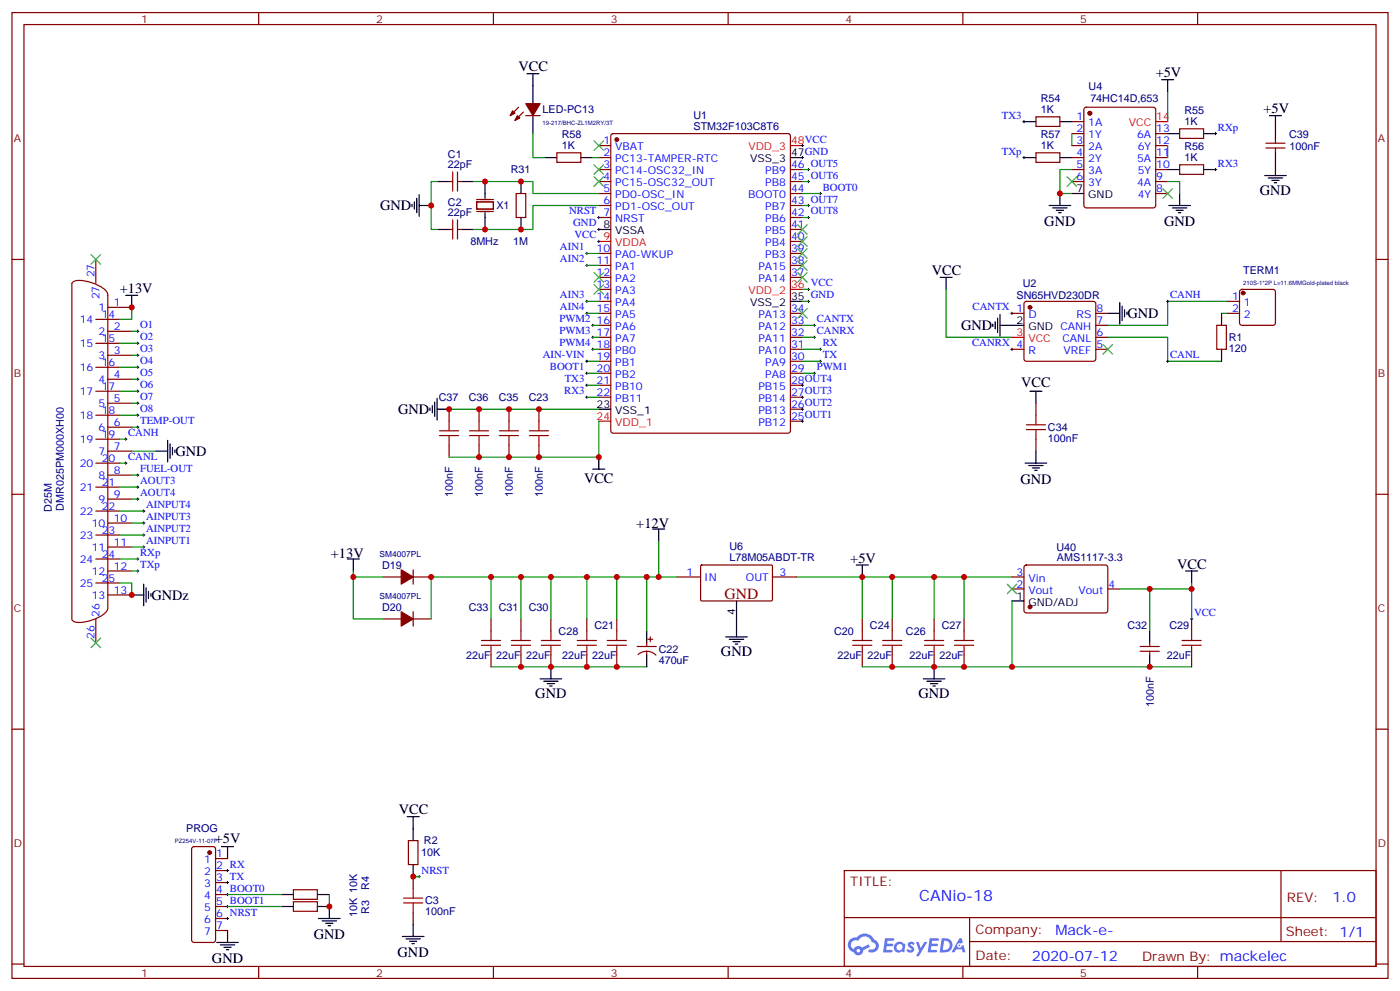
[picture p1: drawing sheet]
<svg xmlns="http://www.w3.org/2000/svg" width="412mm" height="292mm" viewBox="0 0 412 292" stroke-linecap="round" stroke-linejoin="round" font-family="sans-serif">
<g fill="none" stroke="#870000" stroke-width=".35">
<path d="M3.5 3.7h405.4v284.3h-405.4zM7.1 7.2h398.2v277.3h-398.2zM76.2 3.7v3.5M145.3 3.7v3.5M214.5 3.7v3.5M283.6 3.7v3.5M352.8 3.7v3.5M3.5 76.4h3.6M405.3 76.4h3.6M3.5 145.5h3.6M405.3 145.5h3.6M3.5 214.7h3.6"/>
<path d="M405.3 214.7h3.6M248.7 256.3h156.6v28.2h-156.6zM377.3 256.3v20.9M248.7 270.1h156.5M285.6 277.2h119.6M285.6 270.1v14.2M3.5 283.8h3.6M76.2 284.5v3.5M145.3 284.5v3.5M214.5 284.5v3.5M283.6 284.5v3.5M352.8 284.5v3.5"/>
<path d="M405.3 283.8h3.6"/>
</g>
<g fill="#5487ff">
<path d="M267.7 277.5a1.22 1.22 0 0 1 1.7 .2l-.4 .6a.47 .47 0 0 0-.3-.4 .47 .47 0 0 0-.5 .2l.1 .2a1.14 1.14 0 0 1 .8 1.8 1.14 1.14 0 0 1-1.9 0l-.2-.2 .5-.6 .7 .5a.29 .29 0 0 0 .3-.3 .29 .29 0 0 0-.2-.3 1.04 1.04 0 0 1-.6-1.7z"/>
<path d="M260.7 276.2h2.4l.3 .2-.2 .5-1.8 .1-.1 .8h1.5l.3 .4-.3 .4h-1.6l-.2 1.1h1.7l.2 .3-.2 .3-2.6 .1z"/>
<path d="M273.8 276.2h2.4l.3 .2-.1 .5-1.8 .1-.2 .8h1.6l.3 .4-.4 .4-1.6-.1-.1 1.1 1.7 .1 .2 .3-.2 .3-2.6 .1z"/>
<path d="M282.6 276.2h.7l.3 1.3-.6 .3a.69 .69 0 0 0-1 .3 .69 .69 0 0 0 .4 .9 .69 .69 0 0 0 .9-.6l.5-.2 .6 2.2h-.8l-.2-.9h-1.8l-.5 .9h-.8z"/>
<path d="M269.8 277.3h.8l.6 1.8 1.1-1.8h.9l-2.6 4.2h-.8l.9-1.5z"/>
<path d="M277.4 276.2l-.6 4.2h1.3a2.11 2.11 0 0 0 2.5-2.1 2.11 2.11 0 0 0-2.5-2.1zM278.1 277a1.39 1.39 0 0 1 1.7 1.4 1.39 1.39 0 0 1-1.8 1.2h-.3z"/>
<path d="M263.7 277.8a1.54 1.54 0 0 0-.1 2.2 1.54 1.54 0 0 0 2.2 .1l.6 .3 .3-2.3-.2-.3h-.4a1.49 1.49 0 0 0-2.4 0zM264 278.8a.94 .94 0 0 1 1.8 0 .94 .94 0 0 1-1.8 0z"/>
<path d="M250.4 276.6a2.18 2.18 0 0 0 1.1 3.7 1.44 1.44 0 0 0 1.6 .9 1.44 1.44 0 0 0 1.2-1.4l2-1.1-.5-.7-1.9 1a1.47 1.47 0 0 0-2.4 .4 1.39 1.39 0 0 1-.7-1.9 1.39 1.39 0 0 1 2-.5 2.12 2.12 0 0 1 2.2-1.3 2.12 2.12 0 0 1 1.9 1.7 1.14 1.14 0 0 1 1.1 1.4 1.14 1.14 0 0 1-1.7 .7 .43 .43 0 0 0-.5 .4 .43 .43 0 0 0 .4 .5 1.98 1.98 0 0 0 2.5-1.2 1.98 1.98 0 0 0-1.2-2.6 3.1 3.1 0 0 0-5.3-.6l-.9 .1zM252.3 279.9a.55 .55 0 0 1 1.1 0 .55 .55 0 0 1-1.1 0z"/>
<circle cx="282.6" cy="278.3" r=".26"/>
</g>
<g fill="none" stroke="#870000" stroke-width=".35">
<path d="M152.8 31.6l-2.5 2.4M154.2 33l-2.5 2.5M154.9 34h4.2M180.2 39.5l.4-.2h51.5l.7 .5v87l-.4 .7h-51.8l-.6-.4-.1-87.1zM305.2 34.4h7v2.8h-7zM315.7 35.8h3.6M315.7 39.3h3.6M319.5 31.8l.5-.2h19.7l.5 .2 .2 .5v28.2l-.2 .5-.5 .2h-19.7l-.5-.2-.2-.5v-28.2zM340.4 39.3h3.6M347.5 37.9h7v2.8h-7zM132.3 53.4h1M133.3 50.6v5.7"/>
<path d="M134.8 53.4h1M134.8 50.6v5.7M140.4 59.4h4.9v2.2h-4.9zM140.4 58.7h4.9M152 57h2.9v7h-2.9zM164 45h7.1v2.8h-7.1zM176.4 42.9h3.5M176.4 46.4h3.5M176.4 49.9h3.5M176.4 53.4h3.5M176.4 57h3.5M232.8 49.9h3.6"/>
<path d="M232.8 53.4h3.6M232.8 57h3.6M305.2 45h7v2.8h-7zM315.7 42.9h3.6M315.7 46.4h3.6M315.7 49.9h3.6M315.7 53.4h3.6M340.4 42.9h3.6M340.4 46.4h3.6M340.4 49.9h3.6M340.4 53.4h3.6M340.4 57h3.6"/>
<path d="M347.5 48.5h7v2.8h-7zM372.9 43.6h5.6M372.9 42.2h5.6M375.7 41.1v1.1M375.7 43.6v1M28.2 76.4v7M132.3 67.6h1M133.3 64.7v5.7M134.8 67.6h1M134.8 64.7v5.7M140.4 62.3h4.9M176.4 60.5h3.5"/>
<path d="M176.4 64h3.5M176.4 74.6h3.5M176.4 78.1h3.5M232.8 60.5h3.6M232.8 64h3.6M232.8 74.6h3.6M232.8 78.1h3.6M232.8 71.1h3.6M232.8 67.6h3.6M28.2 94h7.1M31.7 90.5h7.1M31.7 97.5h7.1"/>
<path d="M176.4 81.7h3.5M176.4 85.2h3.5M176.4 88.7h3.5M176.4 92.3h3.5M176.4 95.8h3.5M176.4 99.3h3.5M232.8 81.7h3.6M232.8 92.3h3.6M232.8 95.8h3.6M232.8 99.3h3.6M298.1 92.3h3.5M301.9 88.9l.4-.2h19.8l.5 .2 .2 .5v16.3l-.2 .5-.5 .2h-19.8l-.5-.3-.2-.4v-16.3z"/>
<path d="M322.8 92.3h3.5M322.8 95.8h3.5M322.8 99.3h3.5M358.4 95.8h2.8v7h-2.8zM361.6 88.7h3.5M361.6 92.3h3.5M365.4 85.4l.4-.2h9.2l.5 .2 .2 .5v9.2l-.2 .5-.5 .2h-9.2l-.5-.3-.2-.4v-9.2zM28.2 101.1h7.1M28.2 108.1h7.1M28.2 115.2h7.1M31.7 104.6h7.1M31.7 111.7h7.1"/>
<path d="M31.7 118.7h7.1M176.4 102.8h3.5M176.4 106.4h3.5M176.4 109.9h3.5M176.4 113.4h3.5M176.4 116.9h3.5M232.8 102.8h3.6M232.8 106.4h3.6M232.8 109.9h3.6M232.8 113.4h3.6M232.8 116.9h3.6M298.1 102.8h3.5"/>
<path d="M305.2 118.7v3.5M322.8 102.8h3.5M28.2 122.2h7.1M28.2 129.3h7.1M28.2 136.3h7.1M31.7 125.8h7.1M31.7 132.8h7.1M31.7 139.9h7.1M132.3 120.5v3.5M132.3 131.1v3.5M141.1 120.5v3.5M141.1 131.1v3.5"/>
<path d="M149.9 120.5v3.5M149.9 131.1v3.5M158.7 120.5v3.5M158.7 131.1v3.5M232.8 124h3.6M232.8 120.5h3.6M305.2 129.3v3.5M28.2 143.4h7.1M28.2 150.5h7.1M28.2 157.5h7.1M31.7 146.9h7.1M31.7 154h7.1"/>
<path d="M28.2 164.6h7.1M28.2 171.6h7.1M31.7 178.7v-91.7a3.5 3.5 0 0 0-2.3-2.8 12.3 12.3 0 0 0-7.1-1.6l-.7 .3-.4 .5v98.8M31.7 178.9a3.5 3.5 0 0 1-2.3 2.7 12.3 12.3 0 0 1-7.1 1.6l-.7-.3-.4-.5M31.7 161h7.1M31.7 168.1h7.1M31.7 175.2h7.1M112.9 169.9h5.3M121.7 167.7v4.3M121.7 169.9h5.3M199.3 169.9h7.1M206.4 166.5l.3-.2 20.7 .1 .1 .3v10l-.3 .2h-20.7l-.1-.3z"/>
<path d="M227.5 169.9h7.1M298.1 173.4h3.5M298.1 169.9h3.5M301.9 166.5l.4-.2 23.6 .1 .4 .6v13l-.7 .4h-23.5l-.5-.7v-12.7zM326.3 173.4h3.5M28.2 182.2v7.1M112.9 182.2h5.3M121.7 180.1v4.2M121.7 182.2h5.3M144.6 182.2v3.5M144.6 192.8v3.5M153.5 182.2v3.5"/>
<path d="M153.5 192.8v3.5M162.3 182.2v3.5M162.3 192.8v3.5M172.9 182.2v3.5M172.9 192.8v3.5M181.7 182.2v3.5M181.7 192.8v3.5M187.7 190.3h5.6M188 192.7a3.8 3.8 0 0 1 5.2 .2M190.5 189.3v1M190.5 191.7v1.1M190.9 188.2h1.4"/>
<path d="M191.6 187.5v1.4M254 182.2v3.5M254 192.8v3.5M262.8 182.2v3.5M262.8 192.8v3.5M275.2 182.2v3.5M275.2 192.8v3.5M284 182.2v3.5M284 192.8v3.5M335.8 191.7h5.7M335.8 190.3h5.7M338.7 189.3v1"/>
<path d="M338.7 191.7v1.1M351 182.2v3.5M351 192.8v3.5M56.7 249.4l.4-.2h5.7l.6 .5 .1 27.1-.2 .5-.5 .2h-5.7l-.4-.3-.3-.4v-26.9zM63.5 252.8h3.5M63.5 256.3h3.5M63.5 259.8h3.5M120.3 247.5h2.8v7h-2.8zM121.7 258.1v3.5M63.5 263.3h3.5M63.5 266.9h3.5M63.5 270.4h3.5"/>
<path d="M63.5 273.9h3.5M86.4 265.5h7.1v2.8h-7.1zM86.4 261.9h7.1v2.9h-7.1zM121.7 268.6v3.6"/>
</g>
<g fill="#870000" stroke="#870000" stroke-width=".35">
<path d="M154.9 30.5h4.2l-2.1 3.5z"/>
<path d="M152.4 34l.7 .7-1.4 .8z"/>
<path d="M151 32.6l.7 .7-1.4 .7z"/>
<path d="M118.2 180.1l3.5 2.1-3.5 2.1z"/>
<path d="M118.2 167.7l3.5 2.2-3.5 2.1z"/>
<circle cx="181.7" cy="41.1" r=".53"/>
<circle cx="366.2" cy="86.3" r=".53"/>
<circle cx="303.4" cy="90.5" r=".53"/>
<circle cx="61.7" cy="251" r=".53"/>
<circle cx="321" cy="33.3" r=".53"/>
<circle cx="303.4" cy="178.7" r=".53"/>
</g>
<g fill="none" stroke="#000" stroke-width=".35">
<path d="M155.2 21.7h3.5M157 21.7v8.8M157 34v5.3M301.6 35.8h3.6M312.2 35.8h3.5M342.2 23.5h3.5M344 39.3h3.5M344 23.5v3.5M354.5 39.3h3.6M373.9 34h3.6M375.7 34v7.1M122.1 59.4v2.2"/>
<path d="M122.8 58.4v4.2M123.5 57.3v6.4M128.8 53.4h3.5M135.8 53.4h3.5M142.9 53.4v5M153.5 53.4v3.6M160.5 46.4h3.5M171.1 46.4h3.5M232.8 46.4h3.6M301.6 46.4h3.6M312.2 46.4h3.5M312.2 57v3.5"/>
<path d="M315.7 57h3.6M344 49.9h3.5M347.5 57v3.5M354.5 49.9h3.6M372.5 51.7h6.4M373.6 52.4h4.2M374.6 53.1h2.2M375.4 53.8h.7M375.7 44.6v7.1M121.4 60.1v.8M123.5 60.5h3.5M128.8 67.6h3.5"/>
<path d="M135.8 67.6h3.5M142.9 62.6v5M153.5 64v3.6M176.4 67.6h3.5M309 60.5h6.4M310.1 61.2h4.2M311.1 61.9h2.2M311.9 62.6h.7M344.3 60.5h6.4M345.4 61.2h4.2M346.4 61.9h2.1M347.1 62.6h.7"/>
<path d="M37 87h3.6M38.8 87v3.5M232.8 88.7h3.6M276.9 81.7h3.6M278.7 81.7v3.5M292.5 95.4v.7M293.2 94.7v2.1M293.9 93.7v4.2M294.6 95.8h7M294.6 92.6v6.4M326.3 92.3h3.5M329.8 89.1v6.3"/>
<path d="M330.6 90.1v4.3M331.3 91.2v2.1M332 91.9v.7M359.8 92.3v3.5M127.4 119.4v2.1M128.1 118.4v4.2M128.8 117.3v6.3M303.4 115.2h3.5M305.2 115.2v3.5M359.8 102.8v3.6M45.9 132.8h3.5M49.4 129.6v6.4"/>
<path d="M50.1 130.7v4.2M50.8 131.8v2.1M51.5 132.5v.7M126.6 120.1v.7M128.8 120.5h3.5M174.6 138.1h3.6M176.4 120.5h3.5M176.4 134.6v3.5M302 136.3h6.3M303 137.1h4.3M304.1 137.8h2.1M304.8 138.5h.7"/>
<path d="M305.2 132.8v3.5M192.3 155.8h3.5M194 155.8v3.5M38.8 175.2h3.5M42.3 172v6.3M43 173v4.3M43.7 174.1v2.1M44.4 174.8v.7M102.3 164.6h3.5M104.1 164.6v3.5M217 176.9v10.6M252.2 166.3h3.6"/>
<path d="M254 166.3v3.6M298.1 176.9h3.5M349.2 168.1h3.6M351 168.1v3.5M159.1 199.8h6.4M162.3 196.3v3.5M190.5 185.7v3.6M190.5 192.8v3.5M213.8 187.5h6.3M214.8 188.2h4.3M215.9 188.9h2.1M216.6 189.6h.7"/>
<path d="M272 199.8h6.3M275.2 196.3v3.5M338.7 185.7v3.6M338.7 192.8v3.5M160.2 200.6h4.2M161.2 201.3h2.1M161.9 202h.7M273 200.6h4.3M274.1 201.3h2.1M274.8 202h.7M65.3 249.2h3.5M67 249.2v3.6"/>
<path d="M119.9 240.4h3.6M121.7 240.4v7.1M121.7 254.5v3.6M63.9 277.5h6.3M64.9 278.2h4.2M66 278.9h2.1M66.7 279.6h.7M67 273.9v3.6M82.9 266.9h3.5M82.9 263.3h3.5M93.5 266.9h3.5v3.5M93.5 263.3h3.5"/>
<path d="M93.8 270.4h6.4M94.9 271.1h4.2M96 271.8h2.1M96.7 272.5h.7M118.5 275.7h6.4M119.6 276.4h4.2M120.6 277.1h2.2M121.4 277.8h.7M121.7 272.2v3.5"/>
</g>
<path d="M340.4 35.8h3.6M232.8 42.9h3.6M176.4 71.1h3.5M232.8 85.2h3.6M298.1 99.3h3.5M176.4 124h3.5" fill="none" stroke="#f00" stroke-width=".35"/>
<g fill="none" stroke="#008700" stroke-width=".35">
<path d="M157 39.3v7.1h3.5M315.7 39.3v3.6M344 27v8.8M128.8 53.4h-1.8v14.2h1.8M139.3 53.4h17.7v3.6h19.4M174.6 46.4h1.8M236.4 57h5.3M236.4 49.9h1.7M236.4 53.4h1.7M315.7 49.9h-3.5v7.1h3.5M344 53.4h3.5v3.6M344 42.9v3.5"/>
<path d="M172.9 74.6h3.5M172.9 78.1h3.5M176.4 60.5h-19.4v7.1h-17.7M236.4 60.5h1.7M236.4 64h1.7M38.8 90.5v3.5h-3.5M38.8 97.5h1.8M172.9 92.3h3.5M172.9 88.7h3.5M174.6 99.3h1.8M174.6 95.8h1.8M236.4 99.3h3.5"/>
<path d="M236.4 95.8h3.5M236.4 88.7h1.7M236.4 85.2h1.7M278.7 85.2v14.1h19.4M326.3 99.3h17.7v7.1h15.8M359.8 92.3h1.8M361.6 88.7h-17.6v7.1h-17.7M35.3 101.1h5.3M35.3 108.1h5.3M35.3 115.2h5.3M38.8 104.6h1.8M38.8 111.7h1.8"/>
<path d="M38.8 118.7h1.8M172.9 109.9h3.5M172.9 106.4h3.5M172.9 116.9h3.5M172.9 113.4h3.5M174.6 102.8h1.8M236.4 109.9h3.5M236.4 106.4h5.3M236.4 102.8h5.3M35.3 122.2h5.3M35.3 129.3h1.7M35.3 136.3h1.7"/>
<path d="M38.8 132.8h7.1M38.8 139.9h1.8M38.8 125.8h1.8M132.3 120.5h44.1M176.4 124v10.6h-44.1M35.3 143.4h5.3M35.3 150.5h7M35.3 157.5h7M38.8 146.9h1.8M38.8 154h3.5M194 159.3v10.6h-67v12.3M35.3 171.6h3.5v3.6"/>
<path d="M35.3 164.6h5.3M38.8 161h3.5M38.8 168.1h1.8M104.1 168.1v1.8h8.8M104.1 169.9v12.3h8.8M144.6 169.9v12.3M153.5 169.9v12.3M162.3 169.9v12.3M172.9 169.9v12.3M181.7 169.9v12.3M190.5 169.9v15.8M194 169.9h5.3"/>
<path d="M234.6 169.9h40.6M254 169.9v12.3M262.8 169.9v12.3M284 169.9v12.3M298.1 176.9v19.4h-44.1M298.1 169.9h-22.9v12.3M329.8 173.4h21.2M338.7 173.4v12.3M351 171.6v10.6M144.6 196.3h45.9M298.1 196.3h52.9M121.7 258.1h1.8"/>
<path d="M67 263.3h15.9M67 266.9h15.9M97 263.3v3.6"/>
</g>
<g fill="none" stroke="#000" stroke-width=".29">
<path d="M301.3 35.8h.7M301.6 35.5v.7M357.7 39.3h.7M358.1 39v.7M236 46.4h.7M236 42.9h.7M236.4 42.5v.7M236.4 46v.7M237.8 53.4h.7M237.8 49.9h.7M238.1 49.6v.7M238.1 53.1v.7"/>
<path d="M241.3 57h.7M241.7 56.6v.7M301.3 46.4h.7M301.6 46v.7M357.7 49.9h.7M358.1 49.6v.7M172.5 74.6h.7M172.5 78.1h.7M172.9 74.3v.7M172.9 77.8v.7M176 64h.7M176 67.6h.7"/>
<path d="M176 71.1h.7M176.4 63.7v.7M176.4 67.2v.7M176.4 70.7v.7M237.8 64h.7M237.8 60.5h.7M238.1 60.1v.8M238.1 63.7v.7M40.2 97.5h.7M40.6 97.2v.7M172.5 92.3h.7M172.5 88.7h.7"/>
<path d="M172.9 88.4v.7M172.9 91.9v.7M174.3 99.3h.7M174.3 95.8h.7M174.6 95.4v.7M174.6 99v.7M237.8 88.7h.7M237.8 85.2h.7M238.1 84.8v.7M238.1 88.4v.7M239.5 99.3h.7M239.5 95.8h.7"/>
<path d="M239.9 95.4v.7M239.9 99v.7M297.7 92.3h.7M298.1 91.9v.7M343.6 88.7h.7M344 88.4v.7M40.2 101.1h.7M40.2 104.6h.7M40.2 108.1h.7M40.2 111.7h.7M40.2 115.2h.7M40.2 118.7h.7"/>
<path d="M40.6 100.7v.7M40.6 104.2v.8M40.6 107.8v.7M40.6 111.3v.7M40.6 114.8v.7M40.6 118.4v.7M172.5 109.9h.7M172.5 106.4h.7M172.5 116.9h.7M172.5 113.4h.7M172.9 106v.7M172.9 109.5v.7"/>
<path d="M172.9 113.1v.7M172.9 116.6v.7M174.3 102.8h.7M174.6 102.5v.7M236 116.9h.7M236 113.4h.7M236.4 113.1v.7M236.4 116.6v.7M239.5 109.9h.7M239.9 109.5v.7M241.3 102.8h.7M241.3 106.4h.7"/>
<path d="M241.7 102.5v.7M241.7 106v.7M297.7 102.8h.7M298.1 102.5v.7M343.6 106.4h.7M344 106v.7M36.7 129.3h.7M36.7 136.3h.7M37 128.9v.7M37 136v.7M40.2 122.2h.7M40.2 125.8h.7"/>
<path d="M40.2 139.9h.7M40.6 121.9v.7M40.6 125.4v.7M40.6 139.5v.7M236 124h.7M236 120.5h.7M236.4 120.1v.7M236.4 123.6v.8M40.2 143.4h.7M40.2 146.9h.7M40.6 143.1v.7M40.6 146.6v.7"/>
<path d="M42 150.5h.7M42 154h.7M42 157.5h.7M42.3 150.1v.7M42.3 153.6v.7M42.3 157.2v.7M40.2 164.6h.7M40.2 168.1h.7M40.6 164.2v.7M40.6 167.7v.8M42 161h.7M42.3 160.7v.7"/>
<path d="M350.7 182.2h.7M351 181.9v.7M66.7 256.3h.7M66.7 259.8h.7M67 255.9v.7M67 259.5v.7M123.1 258.1h.7M123.5 257.7v.7M66.7 263.3h.7M66.7 266.9h.7M66.7 270.4h.7M67 263v.7"/>
<path d="M67 266.5v.7M67 270.1v.7"/>
</g>
<g fill="none" stroke="#3c3" stroke-width=".35">
<path d="M175 41.5l2.8 2.8M175 48.5l2.8 2.8M175 52l2.8 2.9M177.8 41.5l-2.8 2.8M177.8 48.5l-2.8 2.8M177.8 52l-2.8 2.9M314.3 52l2.8 2.9M317.1 52l-2.8 2.9M342.5 55.6l2.9 2.8M345.4 55.6l-2.9 2.8M26.8 75l2.8 2.8M29.6 75l-2.8 2.8"/>
<path d="M234.9 66.1l2.9 2.9M234.9 69.7l2.9 2.8M234.9 73.2l2.9 2.8M234.9 76.7l2.9 2.9M237.8 66.1l-2.9 2.9M237.8 69.7l-2.9 2.8M237.8 73.2l-2.9 2.8M237.8 76.7l-2.9 2.9M175 80.3l2.8 2.8M175 83.8l2.8 2.8M177.8 80.3l-2.8 2.8M177.8 83.8l-2.8 2.8"/>
<path d="M234.9 80.3l2.9 2.8M234.9 90.8l2.9 2.9M237.8 80.3l-2.9 2.8M237.8 90.8l-2.9 2.9M324.9 101.4l2.8 2.8M327.7 101.4l-2.8 2.8M296.7 172l2.8 2.8M299.5 172l-2.8 2.8M26.8 187.9l2.8 2.8M29.6 187.9l-2.8 2.8"/>
</g>
<g fill="none" stroke="#a10000" stroke-width=".35">
<path d="M129.5 128.2h5.6M129.5 126.8h5.6M132.3 124v2.8M132.3 128.2v2.9M138.3 128.2h5.6M138.3 126.8h5.6M141.1 124v2.8M141.1 128.2v2.9M147.1 128.2h5.7M147.1 126.8h5.7M149.9 124v2.8M149.9 128.2v2.9"/>
<path d="M155.9 128.2h5.7M155.9 126.8h5.7M158.7 124v2.8M158.7 128.2v2.9M302.3 126.5h5.7M302.3 125.1h5.7M305.2 122.2v2.9M305.2 126.5v2.8M141.8 190h5.7M141.8 188.6h5.7M144.6 185.7v2.9M144.6 190v2.8"/>
<path d="M150.6 190h5.7M150.6 188.6h5.7M153.5 185.7v2.9M153.5 190v2.8M159.5 190h5.6M159.5 188.6h5.6M162.3 185.7v2.9M162.3 190v2.8M170 190h5.7M170 188.6h5.7M172.9 185.7v2.9M172.9 190v2.8"/>
<path d="M178.9 190h5.6M178.9 188.6h5.6M181.7 185.7v2.9M181.7 190v2.8M251.2 190h5.6M251.2 188.6h5.6M254 185.7v2.9M254 190v2.8M260 190h5.6M260 188.6h5.6M262.8 185.7v2.9M262.8 190v2.8"/>
<path d="M272.3 190h5.7M272.3 188.6h5.7M275.2 185.7v2.9M275.2 190v2.8M281.2 190h5.6M281.2 188.6h5.6M284 185.7v2.9M284 190v2.8M348.2 190h5.6M348.2 188.6h5.6M351 185.7v2.9M351 190v2.8"/>
<path d="M118.9 265.8h5.6M118.9 264.4h5.6M121.7 261.6v2.8M121.7 265.8v2.8"/>
</g>
<g fill="#c00">
<circle cx="153.5" cy="53.4" r=".88"/>
<circle cx="153.5" cy="67.6" r=".88"/>
<circle cx="338.7" cy="173.4" r=".88"/>
<circle cx="132.3" cy="120.5" r=".88"/>
<circle cx="158.8" cy="120.5" r=".88"/>
<circle cx="149.9" cy="120.5" r=".88"/>
<circle cx="141.1" cy="120.5" r=".88"/>
<circle cx="194" cy="169.9" r=".88"/>
<circle cx="262.8" cy="196.3" r=".88"/>
<circle cx="275.2" cy="169.9" r=".88"/>
<circle cx="162.3" cy="169.9" r=".88"/>
<circle cx="144.6" cy="169.9" r=".88"/>
<circle cx="104.1" cy="169.9" r=".88"/>
<circle cx="127" cy="169.9" r=".88"/>
<circle cx="172.9" cy="169.9" r=".88"/>
<circle cx="181.7" cy="169.9" r=".88"/>
<circle cx="190.5" cy="169.9" r=".88"/>
<circle cx="298.1" cy="196.3" r=".88"/>
<circle cx="284" cy="169.9" r=".88"/>
<circle cx="254" cy="169.9" r=".88"/>
<circle cx="181.7" cy="196.3" r=".88"/>
<circle cx="172.9" cy="196.3" r=".88"/>
<circle cx="262.8" cy="169.9" r=".88"/>
<circle cx="284" cy="196.3" r=".88"/>
<circle cx="275.2" cy="196.3" r=".88"/>
<circle cx="338.7" cy="196.3" r=".88"/>
<circle cx="38.8" cy="175.2" r=".88"/>
<circle cx="142.9" cy="67.6" r=".88"/>
<circle cx="127" cy="60.5" r=".88"/>
<circle cx="142.9" cy="53.4" r=".88"/>
<circle cx="121.7" cy="258.1" r=".88"/>
<circle cx="97" cy="266.9" r=".88"/>
<circle cx="38.8" cy="90.5" r=".88"/>
<circle cx="312.2" cy="57" r=".88"/>
<circle cx="162.3" cy="196.3" r=".88"/>
<circle cx="153.5" cy="196.3" r=".88"/>
<circle cx="153.5" cy="169.9" r=".88"/>
<circle cx="141.1" cy="134.6" r=".88"/>
<circle cx="149.9" cy="134.6" r=".88"/>
<circle cx="158.8" cy="134.6" r=".88"/>
<circle cx="176.4" cy="134.6" r=".88"/>
<circle cx="351" cy="173.4" r=".88"/>
</g>
<text font-size="4.6" fill="#800" x="213.4" y="176.2">GND</text>
<text font-size="4.6" fill="#00f" x="270.8" y="265.3">CANio-18</text>
<g font-size="4.2">
<text x="152.8" y="21">VCC</text>
<text x="340.4" y="22.8">+5V</text>
<text x="372.2" y="33.3">+5V</text>
<text x="371.1" y="57.3">GND</text>
<text x="112" y="61.9">GND</text>
<text x="307.6" y="66.6">GND</text>
<text x="342.9" y="66.6">GND</text>
<text x="274.5" y="81">VCC</text>
<text x="35.3" y="86.3">+13V</text>
<text x="332.1" y="93.7">GND</text>
<text x="283.1" y="97.2">GND</text>
<text x="300.8" y="114">VCC</text>
<text x="117.3" y="121.9">GND</text>
<text x="51.7" y="134.2">GND</text>
<text x="172" y="142.1">VCC</text>
<text x="300.6" y="142.4">GND</text>
<text x="187.4" y="155.4">+12V</text>
<text x="97.5" y="164.2">+13V</text>
<text x="250.5" y="165.6">+5V</text>
<text x="346.8" y="167.4">VCC</text>
<text x="44.6" y="176.5">GNDz</text>
<text x="212.4" y="193.1">GND</text>
<text x="157.7" y="205.5">GND</text>
<text x="270.6" y="205.5">GND</text>
<text x="117.5" y="239.7">VCC</text>
<text x="63.2" y="248.1">+5V</text>
<text x="92.4" y="276.5">GND</text>
<text x="117.1" y="281.8">GND</text>
<text x="62.4" y="283.5">GND</text>
</g>
<g font-size="4.2" fill="#00f">
<text x="392.5" y="265.6">1.0</text>
<text x="310.9" y="275.1">Mack-e-</text>
<text x="304" y="282.9">2020-07-12</text>
</g>
<g font-size="3.9" fill="#800">
<text x="250.5" y="260.9">TITLE:</text>
<text x="379.1" y="265.6">REV:</text>
<text x="287.4" y="275.1">Company:</text>
<text x="378.7" y="275.7">Sheet: 1/1</text>
<text x="287.4" y="282.8">Date:</text>
<text x="336.4" y="282.8">Drawn By: mackelec</text>
</g>
<g font-size="3.2" fill="#800">
<text x="41.6" y="6.7">1</text>
<text x="110.8" y="6.7">2</text>
<text x="179.9" y="6.7">3</text>
<text x="249.1" y="6.7">4</text>
<text x="318.2" y="6.7">5</text>
<text x="4.1" y="41.8">A</text>
<text x="405.9" y="41.8">A</text>
<text x="4.1" y="110.9">B</text>
<text x="405.9" y="110.9">B</text>
<text x="4.1" y="180.1">C</text>
<text x="405.9" y="180.1">C</text>
<text x="4.1" y="249.2">D</text>
<text x="405.9" y="249.2">D</text>
<text x="41.6" y="287.5">1</text>
<text x="110.8" y="287.5">2</text>
<text x="179.9" y="287.5">3</text>
<text x="249.1" y="287.5">4</text>
<text x="318.2" y="287.5">5</text>
</g>
<g font-size="3.2" fill="#000080">
<text x="320.7" y="26.4">U4</text>
<text x="321.2" y="29.9">74HC14D,653</text>
<text x="159.8" y="33.3">LED-PC13</text>
<text x="204.3" y="35.1">U1</text>
<text x="306.6" y="33.3">1K</text>
<text x="306.6" y="30.2">R54</text>
<text x="348.9" y="33.7">R55</text>
<text x="165.5" y="40.7">R58</text>
<text x="204.3" y="38.3">STM32F103C8T6</text>
<text x="306.6" y="40.7">R57</text>
<text x="348.9" y="36.9">1K</text>
<text x="379.7" y="40.5">C39</text>
<text x="131.9" y="46.4">C1</text>
<text x="165.5" y="43.9">1K</text>
<text x="306.6" y="43.9">1K</text>
<text x="348.9" y="47.4">1K</text>
<text x="348.9" y="44.3">R56</text>
<text x="379.9" y="44">100nF</text>
<text x="131.9" y="49.6">22pF</text>
<text x="150.4" y="51.1">R31</text>
<text x="131.9" y="63.7">22pF</text>
<text x="131.9" y="60.5">C2</text>
<text x="146.2" y="61.6">X1</text>
<text x="138.5" y="72.3">8MHz</text>
<text x="151.2" y="72.2">1M</text>
<text x="366.2" y="80.8">TERM1</text>
<text x="299.4" y="88.1">SN65HVD230DR</text>
<text x="301.3" y="84.6">U2</text>
<text x="361.9" y="100.5">R1</text>
<text x="361.9" y="103.6">120</text>
<text x="129.3" y="118.1">C37</text>
<text x="138.1" y="118.1">C36</text>
<text x="146.9" y="118.1">C35</text>
<text x="155.7" y="118.1">C23</text>
<text x="308.7" y="130.1">100nF</text>
<text x="308.7" y="126.9">C34</text>
<text x="133.4" y="146.3" transform="rotate(-90 133.4 146.3)">100nF</text>
<text x="142.2" y="146.3" transform="rotate(-90 142.2 146.3)">100nF</text>
<text x="151" y="146.3" transform="rotate(-90 151 146.3)">100nF</text>
<text x="159.9" y="146.3" transform="rotate(-90 159.9 146.3)">100nF</text>
<text x="15.2" y="150.7" transform="rotate(-90 15.2 150.7)">D25M</text>
<text x="18.8" y="150.4" transform="rotate(-90 18.8 150.4)">DMR025PM000XH00</text>
<text x="214.9" y="161.9">U6</text>
<text x="112.5" y="167.5">D19</text>
<text x="214.9" y="165.2">L78M05ABDT-TR</text>
<text x="311.2" y="162.1">U40</text>
<text x="311.4" y="165.3">AMS1117-3.3</text>
<text x="112.5" y="179.9">D20</text>
<text x="138.1" y="179.8">C33</text>
<text x="146.9" y="179.8">C31</text>
<text x="155.7" y="179.8">C30</text>
<text x="175.1" y="185.1">C21</text>
<text x="256.3" y="185.1">C24</text>
<text x="277.4" y="185.1">C27</text>
<text x="332.1" y="185.1">C32</text>
<text x="344.5" y="185.1">C29</text>
<text x="164.5" y="186.9">C28</text>
<text x="245.7" y="186.9">C20</text>
<text x="266.9" y="186.9">C26</text>
<text x="137.4" y="193.9">22uF</text>
<text x="146.2" y="193.9">22uF</text>
<text x="155" y="193.9">22uF</text>
<text x="165.6" y="193.9">22uF</text>
<text x="174.4" y="193.9">22uF</text>
<text x="194" y="195.4">470uF</text>
<text x="194" y="192.2">C22</text>
<text x="246.7" y="193.9">22uF</text>
<text x="255.5" y="193.9">22uF</text>
<text x="267.9" y="193.9">22uF</text>
<text x="276.7" y="193.9">22uF</text>
<text x="343.7" y="193.9">22uF</text>
<text x="339.8" y="208" transform="rotate(-90 339.8 208)">100nF</text>
<text x="54.8" y="245">PROG</text>
<text x="124.9" y="248.6">R2</text>
<text x="124.1" y="252.1">10K</text>
<text x="108.7" y="261.9" transform="rotate(-90 108.7 261.9)">R4</text>
<text x="105.2" y="269.8" transform="rotate(-90 105.2 269.8)">10K 10K</text>
<text x="108.7" y="269" transform="rotate(-90 108.7 269)">R3</text>
<text x="125.2" y="269.4">100nF</text>
<text x="125.2" y="266.3">C3</text>
</g>
<g font-size="3.2" fill="#00f">
<text x="295.1" y="34.9">TX3</text>
<text x="317.1" y="35.5">1</text>
<text x="317.1" y="39">2</text>
<text x="320.6" y="37.2">1A</text>
<text x="320.6" y="40.7">1Y</text>
<text x="334.9" y="40.7">6A</text>
<text x="340.6" y="39">13</text>
<text x="358.8" y="38.5">RXp</text>
<text x="177.7" y="42.5">1</text>
<text x="177.7" y="46">2</text>
<text x="181.2" y="44.3">VBAT</text>
<text x="181.2" y="47.8">PC13-TAMPER-RTC</text>
<text x="295.1" y="45.5">TXp</text>
<text x="317.1" y="42.5">3</text>
<text x="317.1" y="46">4</text>
<text x="320.6" y="44.3">2A</text>
<text x="320.6" y="47.8">2Y</text>
<text x="334.9" y="47.8">5A</text>
<text x="335.2" y="44.3">6Y</text>
<text x="340.6" y="46">11</text>
<text x="340.6" y="42.5">12</text>
<text x="177.7" y="49.6">3</text>
<text x="177.7" y="53.1">4</text>
<text x="181.2" y="51.3">PC14-OSC32_IN</text>
<text x="225.4" y="51.3">PB9</text>
<text x="233" y="53.1">45 OUT6</text>
<text x="233" y="49.6">46 OUT5</text>
<text x="317.1" y="49.6">5</text>
<text x="317.1" y="53.1">6</text>
<text x="320.6" y="51.3">3A</text>
<text x="335.2" y="51.3">5Y</text>
<text x="340.6" y="53.1">9</text>
<text x="340.6" y="49.6">10</text>
<text x="358.8" y="49">RX3</text>
<text x="177.7" y="56.6">5</text>
<text x="181.2" y="54.9">PC15-OSC32_OUT</text>
<text x="181.2" y="58.4">PD0-OSC_IN</text>
<text x="220.4" y="58.4">BOOT0</text>
<text x="225.4" y="54.9">PB8</text>
<text x="233" y="56.6">44</text>
<text x="242.4" y="56.1">BOOT0</text>
<text x="320.6" y="54.9">3Y</text>
<text x="334.9" y="54.9">4A</text>
<text x="335.2" y="58.4">4Y</text>
<text x="340.6" y="56.6">8</text>
<text x="167.6" y="63.1">NRST 7</text>
<text x="177.7" y="60.1">6</text>
<text x="181.2" y="61.9">PD1-OSC_OUT</text>
<text x="181.2" y="65.4">NRST</text>
<text x="225.4" y="65.4">PB6</text>
<text x="225.4" y="61.9">PB7</text>
<text x="233" y="63.7">42 OUT8</text>
<text x="233" y="60.1">43 OUT7</text>
<text x="168.8" y="66.7">GND 8</text>
<text x="169.2" y="70.2">VCC 9</text>
<text x="225.4" y="69">PB5</text>
<text x="233" y="70.7">40</text>
<text x="233" y="67.2">41</text>
<text x="164.9" y="73.7">AIN1</text>
<text x="164.9" y="77.3">AIN2</text>
<text x="175.7" y="74.3">10</text>
<text x="175.7" y="77.8">11</text>
<text x="181.2" y="76">PA0-WKUP</text>
<text x="225.4" y="76">PB3</text>
<text x="225.4" y="72.5">PB4</text>
<text x="233" y="77.8">38</text>
<text x="233" y="74.3">39</text>
<text x="27.9" y="81.7" transform="rotate(-90 27.9 81.7)">27</text>
<text x="175.7" y="81.3">12</text>
<text x="181.2" y="79.6">PA1</text>
<text x="181.2" y="83.1">PA2</text>
<text x="223.4" y="83.1">PA14</text>
<text x="223.4" y="79.6">PA15</text>
<text x="233" y="81.3">37</text>
<text x="29.3" y="88.2" transform="rotate(-90 29.3 88.2)">27</text>
<text x="164.9" y="87.8">AIN3</text>
<text x="175.7" y="84.8">13</text>
<text x="175.7" y="88.4">14</text>
<text x="181.2" y="86.6">PA3</text>
<text x="344.7" y="87.8">CANH</text>
<text x="362.9" y="88.4">1</text>
<text x="23.5" y="95.1">14</text>
<text x="29" y="91.5">1</text>
<text x="30" y="93.7">14</text>
<text x="33.5" y="90.1">1</text>
<text x="164.8" y="94.9">PWM2</text>
<text x="164.9" y="91.4">AIN4</text>
<text x="175.7" y="91.9">15</text>
<text x="175.7" y="95.4">16</text>
<text x="181.2" y="90.1">PA4</text>
<text x="181.2" y="93.7">PA5</text>
<text x="223.4" y="93.7">PA13</text>
<text x="233" y="95.4">33</text>
<text x="233" y="91.9">34</text>
<text x="240.6" y="94.9">CANTX</text>
<text x="286.5" y="91.4">CANTX 1</text>
<text x="302.9" y="93.7">D</text>
<text x="317.1" y="93.7">RS</text>
<text x="323" y="95.4">7</text>
<text x="323" y="91.9">8</text>
<text x="362.9" y="91.9">2</text>
<text x="366.4" y="90.1">1</text>
<text x="366.4" y="93.7">2</text>
<text x="29" y="98.6">2</text>
<text x="30" y="100.7">15</text>
<text x="33.5" y="97.2">2</text>
<text x="41.3" y="96.7">O1</text>
<text x="41.3" y="100.2">O2</text>
<text x="164.8" y="98.4">PWM3</text>
<text x="164.8" y="102">PWM4</text>
<text x="175.7" y="99">17</text>
<text x="181.2" y="97.2">PA6</text>
<text x="181.2" y="100.7">PA7</text>
<text x="223.4" y="100.7">PA11</text>
<text x="223.4" y="97.2">PA12</text>
<text x="233" y="99">32</text>
<text x="240.6" y="98.4">CANRX</text>
<text x="242.4" y="102">RX</text>
<text x="286.3" y="102">CANRX 4</text>
<text x="313" y="100.7">CANL</text>
<text x="323" y="99">6</text>
<text x="23.5" y="102.1">15</text>
<text x="29" y="105.7">3</text>
<text x="30" y="107.8">16</text>
<text x="33.5" y="104.2">3</text>
<text x="41.3" y="103.7">O3</text>
<text x="41.3" y="107.2">O4</text>
<text x="159.9" y="105.5">AIN-VIN</text>
<text x="175.7" y="102.5">18</text>
<text x="175.7" y="106">19</text>
<text x="181.2" y="104.2">PB0</text>
<text x="181.2" y="107.8">PB1</text>
<text x="223.4" y="104.2">PA10</text>
<text x="225.4" y="107.8">PA9</text>
<text x="233" y="106">30</text>
<text x="233" y="102.5">31</text>
<text x="242.4" y="105.5">TX</text>
<text x="302.9" y="104.2">R</text>
<text x="313.3" y="104.2">VREF</text>
<text x="323" y="102.5">5</text>
<text x="344.7" y="105.5">CANL</text>
<text x="23.5" y="109.2">16</text>
<text x="29" y="112.7">4</text>
<text x="33.5" y="111.3">4</text>
<text x="41.3" y="110.8">O5</text>
<text x="162" y="109">BOOT1</text>
<text x="166.3" y="112.5">TX3</text>
<text x="175.7" y="109.5">20</text>
<text x="175.7" y="113.1">21</text>
<text x="181.2" y="111.3">PB2</text>
<text x="225.4" y="111.3">PA8</text>
<text x="233" y="113.1">28OUT4</text>
<text x="233" y="109.5">29</text>
<text x="240.6" y="109">PWM1</text>
<text x="23.5" y="116.2">17</text>
<text x="29" y="119.8">5</text>
<text x="30" y="114.8">17</text>
<text x="33.5" y="118.4">5</text>
<text x="41.3" y="114.3">O6</text>
<text x="41.3" y="117.8">O7</text>
<text x="166.2" y="116.1">RX3</text>
<text x="175.7" y="116.6">22</text>
<text x="181.2" y="114.8">PB10</text>
<text x="181.2" y="118.4">PB11</text>
<text x="223.4" y="118.4">PB14</text>
<text x="223.4" y="114.8">PB15</text>
<text x="233" y="116.6">27OUT3</text>
<text x="23.5" y="123.3">18</text>
<text x="30" y="121.9">18</text>
<text x="33.5" y="125.4">6</text>
<text x="41.3" y="121.4">O8</text>
<text x="41.3" y="124.9">TEMP-OUT</text>
<text x="223.4" y="125.4">PB12</text>
<text x="223.4" y="121.9">PB13</text>
<text x="233" y="123.6">25OUT1</text>
<text x="233" y="120.1">26OUT2</text>
<text x="23.5" y="130.4">19</text>
<text x="29" y="126.8">6</text>
<text x="30" y="128.9">19</text>
<text x="37.7" y="128.4">CANH</text>
<text x="23.5" y="137.4">20</text>
<text x="29" y="133.9">7</text>
<text x="30" y="136">20</text>
<text x="33.5" y="132.5">7</text>
<text x="37.7" y="135.5">CANL</text>
<text x="29" y="140.9">8</text>
<text x="30" y="143.1">21</text>
<text x="33.5" y="139.5">8</text>
<text x="41.3" y="139">FUEL-OUT</text>
<text x="41.3" y="142.5">AOUT3</text>
<text x="23.5" y="144.5">21</text>
<text x="29" y="148">9</text>
<text x="33.5" y="146.6">9</text>
<text x="41.3" y="146">AOUT4</text>
<text x="43" y="149.6">AINPUT4</text>
<text x="23.5" y="151.5">22</text>
<text x="27" y="155">10</text>
<text x="30" y="150.1">22</text>
<text x="33.5" y="153.6">10</text>
<text x="43" y="153.1">AINPUT3</text>
<text x="23.5" y="158.6">23</text>
<text x="30" y="157.2">23</text>
<text x="33.5" y="160.7">11</text>
<text x="43" y="156.6">AINPUT2</text>
<text x="43" y="160.2">AINPUT1</text>
<text x="23.5" y="165.6">24</text>
<text x="27" y="162.1">11</text>
<text x="30" y="164.2">24</text>
<text x="33.5" y="167.7">12</text>
<text x="41.3" y="163.7">RXp</text>
<text x="41.3" y="167.2">TXp</text>
<text x="23.5" y="172.7">25</text>
<text x="27" y="169.2">12</text>
<text x="30" y="171.3">25</text>
<text x="202.2" y="169.5">1</text>
<text x="207.4" y="170.9">IN</text>
<text x="219.7" y="170.9">OUT</text>
<text x="229.7" y="169.5">3</text>
<text x="299.4" y="173">2</text>
<text x="299.4" y="169.5">3</text>
<text x="302.9" y="171.3">Vin</text>
<text x="326.5" y="173">4</text>
<text x="27" y="176.2">13</text>
<text x="33.5" y="174.8">13</text>
<text x="302.9" y="174.8">Vout</text>
<text x="317.7" y="174.8">Vout</text>
<text x="29.3" y="181.5" transform="rotate(-90 29.3 181.5)">26</text>
<text x="351.7" y="181.3">VCC</text>
<text x="27.9" y="188" transform="rotate(-90 27.9 188)">26</text>
<text x="60.2" y="254.2">1</text>
<text x="60.2" y="257.7">2</text>
<text x="63.7" y="252.4">1</text>
<text x="63.7" y="255.9">2 RX</text>
<text x="124.2" y="257.2">NRST</text>
<text x="60.2" y="261.2">3</text>
<text x="63.7" y="259.5">3 TX</text>
<text x="63.7" y="263">4 BOOT0</text>
<text x="60.2" y="264.8">4</text>
<text x="60.2" y="268.3">5</text>
<text x="63.7" y="266.5">5 BOOT1</text>
<text x="60.2" y="271.8">6</text>
<text x="60.2" y="275.3">7</text>
<text x="63.7" y="270.1">6 NRST</text>
<text x="63.7" y="273.6">7</text>
</g>
<g font-size="3.2" fill="#f00">
<text x="340.6" y="35.5">14</text>
<text x="332.5" y="37.2">VCC</text>
<text x="220.4" y="44.3">VDD_3</text>
<text x="233" y="42.5">48VCC</text>
<text x="181.2" y="72.5">VDDA</text>
<text x="220.4" y="86.6">VDD_2</text>
<text x="233" y="84.8">36 VCC</text>
<text x="299.4" y="99">3</text>
<text x="302.9" y="100.7">VCC</text>
<text x="175.7" y="123.6">24</text>
<text x="181.2" y="125.4">VDD_1</text>
</g>
<g font-size="3.2">
<text x="221" y="47.8">VSS_3</text>
<text x="233" y="46">47GND</text>
<text x="317.1" y="56.6">7</text>
<text x="320.6" y="58.4">GND</text>
<text x="181.2" y="69">VSSA</text>
<text x="233" y="88.4">35 GND</text>
<text x="221" y="90.1">VSS_2</text>
<text x="299.4" y="95.4">2</text>
<text x="302.9" y="97.2">GND CANH</text>
<text x="175.7" y="120.1">23</text>
<text x="181.2" y="121.9">VSS_1</text>
<text x="299.4" y="176.6">1</text>
<text x="302.9" y="178.3">GND/ADJ</text>
<text x="216.6" y="181.1" transform="rotate(-90 216.6 181.1)">4</text>
</g>
<g font-size="2.5" fill="#000080">
<text x="111.8" y="164">SM4007PL</text>
<text x="111.8" y="176.3">SM4007PL</text>
</g>
<g font-size="1.8" fill="#000080">
<text x="159.8" y="36.7">19-217/BHC-ZL1M2RY/3T</text>
<text x="366.2" y="84">210S-1*2P L=11.6MMGold-plated black</text>
<text x="51.5" y="248.2">PZ254V-11-07P</text>
</g>
</svg>
